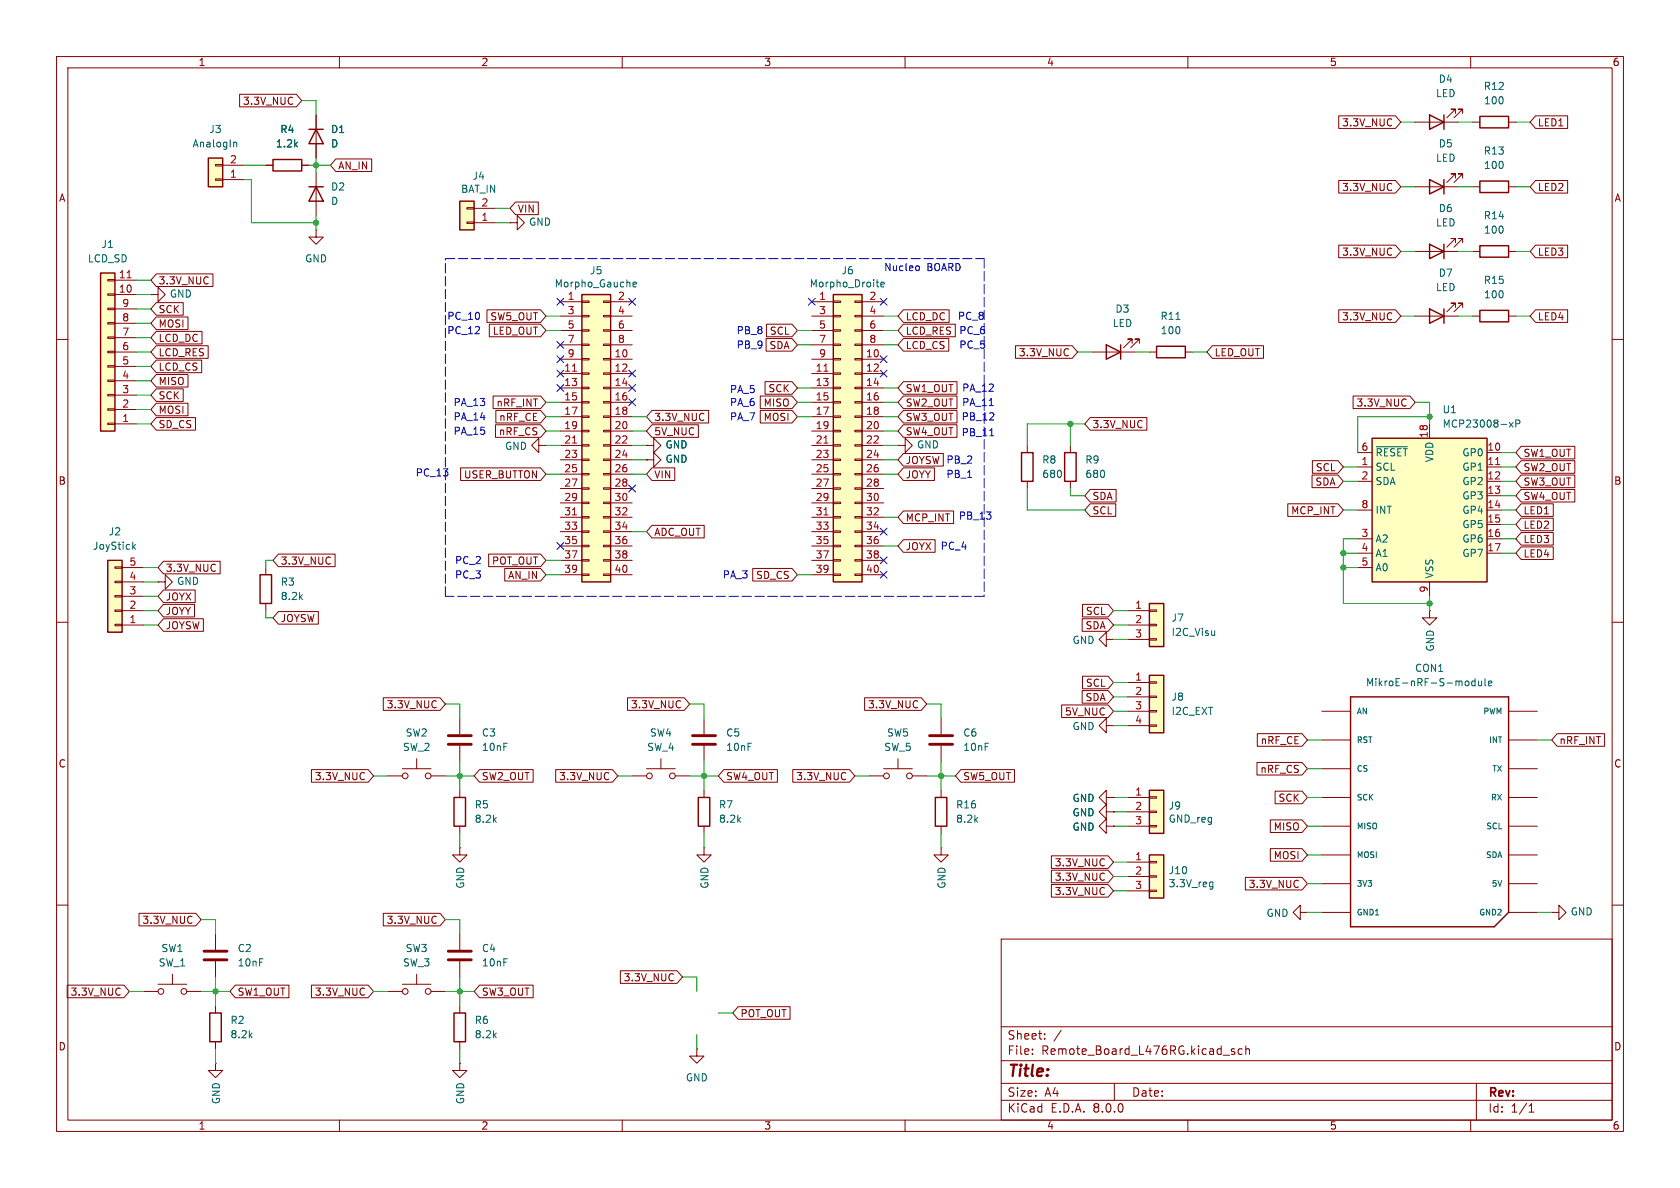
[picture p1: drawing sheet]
<svg xmlns="http://www.w3.org/2000/svg" width="297mm" height="210mm" viewBox="0 0 297 210" stroke-linecap="round" stroke-linejoin="round" font-family="sans-serif">
<g fill="none" stroke="#840000" stroke-width=".18">
<path d="M10 10h277v190h-277zM12 12h273v186h-273zM60 10v2M110 10v2M160 10v2M210 10v2M260 10v2M10 60h2M285 60h2M10 110h2M285 110h2M68.6 137.2h2.5"/>
<path d="M71.1 135.9h5.1M73.7 134.1v1.8M76.2 137.2h2.5M10 160h2M285 160h2M177 166h108v32h-108zM274.3 161.3h1.3v-1.3l1.3 1.3-1.3 1.3v-1.3M274.3 161.3h.1M60 198v2M110 198v2M160 198v2M177 194.5h108"/>
<path d="M177 191.5h108M177 187.5h108M177 181.5h108M182.5 186.3v.1M182.5 185.5v.1M184.7 183.6v.1M184.7 182.8v.1M187.6 182.1l-1.3 2M197 191.5v3M210 198v2M218.2 185.5l-.3-.1-.2 .2v.2l.5 .2v.3h-.5M219.6 185.5l-.4-.1-.3 .3v.4l.1 .2h.6"/>
<path d="M220.2 185.5l.3-.1 .3 .1 .1 .9M220.2 184.9v1.5M260 198v2M261 191.5v6.5M270.3 196.6h.9M270.3 195.5l.4-.4v1.5"/>
<circle cx="71.6" cy="137.2" r=".51"/>
<circle cx="75.7" cy="137.2" r=".51"/>
</g>
<path d="M81.3 35.6h2.5v5h-2.5z" fill="#ffffc2"/>
<path d="M82.5 36.7h1.3v.3h-1.3zM82.5 39.2h1.3v.3h-1.3zM83.8 39.4h3.8M83.8 36.8h3.8M114.3 78.7h1.3v-1.2l1.2 1.2-1.2 1.3v-1.3M114.3 78.7h.1M229.9 161.3v-1.3l-1.3 1.3 1.3 1.3v-1.3h1.2M231.1 161.3h.1M81.3 188v1.2h1.2l-1.2 1.3-1.3-1.3h1.3M81.3 188h.1" fill="none" stroke="#840000" stroke-width=".18"/>
<path d="M81.3 35.6h2.5v5h-2.5z" fill="none" stroke="#840000" stroke-width=".25"/>
<path d="M102.9 52.1h5v50.8h-5z" fill="#ffffc2"/>
<g fill="none" stroke="#840000" stroke-width=".18">
<path d="M26.7 52.1h1.2v-1.3l1.3 1.3-1.3 1.2v-1.2M26.7 52.1h.1M99.1 53.3h3.8M99.1 55.9h3.8M99.1 58.4h3.8M102.9 58.3h1.2v.2h-1.2zM102.9 55.8h1.2v.2h-1.2zM102.9 53.2h1.2v.3h-1.2zM106.7 58.3h1.2v.2h-1.2zM106.7 55.8h1.2v.2h-1.2zM106.7 53.2h1.2v.3h-1.2zM107.9 53.3h3.9"/>
<path d="M107.9 55.9h3.9M107.9 58.4h3.9M99.1 63.5h3.8M99.1 66h3.8M99.1 68.6h3.8M99.1 71.1h3.8M99.1 73.7h3.8M99.1 76.2h3.8M99.1 78.7h3.8M99.1 61h3.8M102.9 78.6h1.2v.3h-1.2zM102.9 76.1h1.2v.2h-1.2z"/>
<path d="M102.9 73.5h1.2v.3h-1.2zM102.9 71h1.2v.2h-1.2zM102.9 68.5h1.2v.2h-1.2zM102.9 65.9h1.2v.3h-1.2zM102.9 63.4h1.2v.2h-1.2zM102.9 60.8h1.2v.3h-1.2zM106.7 78.6h1.2v.3h-1.2zM106.7 76.1h1.2v.2h-1.2zM106.7 73.5h1.2v.3h-1.2zM106.7 71h1.2v.2h-1.2zM106.7 68.5h1.2v.2h-1.2zM106.7 65.9h1.2v.3h-1.2z"/>
<path d="M106.7 63.4h1.2v.2h-1.2zM106.7 60.8h1.2v.3h-1.2zM107.9 63.5h3.9M107.9 66h3.9M107.9 68.6h3.9M107.9 71.1h3.9M107.9 73.7h3.9M107.9 76.2h3.9M107.9 78.7h3.9M107.9 61h3.9M181.6 78.7v1.3M193 62.2h7.7"/>
<path d="M200.2 60.7v-.8h-.8h.8l-1.6 1.6M201.4 60.7v-.8h-.7h.7l-1.5 1.6M99.1 81.3h3.8M99.1 83.8h3.8M99.1 86.4h3.8M99.1 88.9h3.8M99.1 91.4h3.8M99.1 94h3.8M99.1 96.5h3.8M99.1 99.1h3.8M102.9 98.9h1.2v.3h-1.2zM102.9 96.4h1.2v.2h-1.2z"/>
<path d="M102.9 93.9h1.2v.2h-1.2zM102.9 91.3h1.2v.3h-1.2zM102.9 88.8h1.2v.2h-1.2zM102.9 86.2h1.2v.3h-1.2zM102.9 83.7h1.2v.2h-1.2zM102.9 81.2h1.2v.2h-1.2zM106.7 98.9h1.2v.3h-1.2zM106.7 96.4h1.2v.2h-1.2zM106.7 93.9h1.2v.2h-1.2zM106.7 91.3h1.2v.3h-1.2zM106.7 88.8h1.2v.2h-1.2zM106.7 86.2h1.2v.3h-1.2z"/>
<path d="M106.7 83.7h1.2v.2h-1.2zM106.7 81.2h1.2v.2h-1.2zM107.9 81.3h3.9M107.9 83.8h3.9M107.9 86.4h3.9M107.9 88.9h3.9M107.9 91.4h3.9M107.9 94h3.9M107.9 96.5h3.9M107.9 99.1h3.9M181.6 85.1v1.3M47 100.3v1.3"/>
<path d="M47 106.7v1.3M99.1 101.6h3.8M102.9 101.5h1.2v.2h-1.2zM106.7 101.5h1.2v.2h-1.2zM107.9 101.6h3.9M252.7 108v1.2h1.3l-1.3 1.3-1.2-1.3h1.2M252.7 108h.1M68.6 175.3h2.5M71.1 174h5.1M73.7 172.2v1.8M76.2 175.3h2.5"/>
<circle cx="71.6" cy="175.3" r=".51"/>
<circle cx="75.7" cy="175.3" r=".51"/>
</g>
<path d="M102.9 52.1h5v50.8h-5zM195.6 61l2.5 1.2-2.5 1.3zM198.1 61v2.5M180.6 80h2v5.1h-2zM46 101.6h2v5.1h-2z" fill="none" stroke="#840000" stroke-width=".25"/>
<path d="M101.2 65.6h.7M101.2 78.3h.7M101.2 91h.7" fill="none" stroke="#a90000" stroke-width=".18"/>
<path d="M111.9 50.3l.6-.1v-.3h-.4l-.2 .2 .1 .6h.5" fill="none" stroke="#006464" stroke-width=".18"/>
<path d="M203.2 139.7h2.5v7.6h-2.5z" fill="#ffffc2"/>
<g fill="none" stroke="#840000" stroke-width=".18">
<path d="M47 29.2h1.3M53.3 29.2h1.3M90.2 39.4h1.2v-1.3l1.3 1.3-1.3 1.2v-1.2M90.2 39.4h.1M250.2 21.6h7.6M250.2 33h7.6M257.3 20.1v-.8h-.8h.8l-1.5 1.5M257.3 31.5v-.8h-.8h.8l-1.5 1.6M258.6 20.1v-.8h-.8h.8l-1.6 1.5M258.6 31.5v-.8h-.8h.8l-1.6 1.6M189.2 78.7v1.3M189.2 85.1v1.3"/>
<path d="M166.4 127v2.8M166.4 131.8v2.8M166.4 139.7v1.3M233.7 125.7h5.1M233.7 135.9h5.1M233.7 130.8h5.1M266.7 125.7h5.1M266.7 135.9h5.1M266.7 130.8h5.1M166.4 149.9v1.2h1.2l-1.2 1.3-1.3-1.3h1.3M166.4 149.9h.1M166.4 146.1v1.2"/>
<path d="M195.6 141v-1.3l-1.3 1.3 1.3 1.2v-1.2h1.2M196.8 141h.1M199.4 141h3.8M199.4 143.5h3.8M199.4 146.1h3.8M203.2 145.9h1.3v.3h-1.3zM203.2 143.4h1.3v.2h-1.3zM203.2 140.8h1.3v.3h-1.3zM233.7 141h5.1M233.7 146.1h5.1M233.7 156.2h5.1M233.7 151.1h5.1"/>
<path d="M266.7 141h5.1M266.7 146.1h5.1M266.7 156.2h5.1M266.7 151.1h5.1M38.1 165.1v2.8M38.1 169.9v2.8M38.1 177.8v1.3M233.7 161.3h5.1M266.7 161.3h5.1M38.1 184.2v1.2"/>
</g>
<path d="M48.3 28.2h5v2h-5zM252.7 20.3l2.6 1.3-2.6 1.3zM252.7 31.8l2.6 1.2-2.6 1.3zM255.3 20.3v2.6M255.3 31.8v2.5M188.2 80h2v5.1h-2zM203.2 139.7h2.5v7.6h-2.5zM238.8 123.2h27.9v38.1l-2.5 2.5h-25.4zM165.4 141h2v5.1h-2zM37.1 179.1h2v5.1h-2z" fill="none" stroke="#840000" stroke-width=".25"/>
<path d="M260.8 120v1.2M262.5 120v1l.2 .2M259.4 120.4l.3 .2v.4l-.3 .2M260.8 120.4h-.4l-.2 .2 .1 .6h.5M261.4 120.4v.8h.3l.2-.1M261.9 120.4v.8M263.1 120.8l.6-.1v-.3h-.4l-.2 .2 .1 .6h.5" fill="none" stroke="#006464" stroke-width=".18"/>
<path d="M164.3 131.6h4.1M164.3 130h4.1M36.1 169.7h4M36.1 168.1h4" fill="none" stroke="#840000" stroke-width=".51"/>
<path d="M36.8 27.9h2.6v5.1h-2.6z" fill="#ffffc2"/>
<g fill="none" stroke="#840000" stroke-width=".18">
<path d="M38.1 29.1h1.3v.2h-1.3zM38.1 31.6h1.3v.3h-1.3zM39.4 31.8h3.8M39.4 29.2h3.8M55.9 20.3v7.6M55.9 30.5v7.6M55.9 40.6v1.3h1.2l-1.2 1.3-1.3-1.3h1.3M55.9 40.6h.1M250.2 55.9h7.6M250.2 44.5h7.6M257.3 54.4v-.8h-.8h.8l-1.5 1.5M257.3 42.9v-.7h-.8h.8l-1.5 1.5"/>
<path d="M258.6 54.4v-.8h-.8h.8l-1.6 1.5M258.6 42.9v-.7h-.8h.8l-1.6 1.5M260.3 55.9h1.3M260.3 44.5h1.3M266.7 55.9h1.3M266.7 44.5h1.3M95.2 78.7v-1.2l-1.2 1.2 1.2 1.3v-1.3h1.3M96.5 78.7h.1M158.7 78.7h1.3v-1.2l1.3 1.2-1.3 1.3v-1.3M158.7 78.7h.1M114.3 81.3h1.3v-1.3l1.2 1.3-1.2 1.3v-1.3M114.3 81.3h.1"/>
<path d="M124.5 139.7v1.3M124.5 146.1v1.2M25.4 175.3h2.5M27.9 174h5.1M30.5 172.2v1.8M33 175.3h2.6M38.1 188v1.2h1.3l-1.3 1.3-1.3-1.3h1.3M38.1 188h.1"/>
<circle cx="28.4" cy="175.3" r=".51"/>
<circle cx="32.5" cy="175.3" r=".51"/>
</g>
<path d="M36.8 27.9h2.6v5.1h-2.6zM54.6 22.9h2.5M54.6 33h2.5M55.9 22.9l1.2 2.5h-2.5zM55.9 33l1.2 2.6h-2.5zM252.7 54.6l2.6 1.3-2.6 1.3zM252.7 43.2l2.6 1.3-2.6 1.2zM255.3 43.2v2.5M255.3 54.6v2.6M261.6 54.9h5.1v2h-5.1zM261.6 43.4h5.1v2.1h-5.1zM123.4 141h2.1v5.1h-2.1z" fill="none" stroke="#840000" stroke-width=".25"/>
<path d="M41.4 25.2h.4v.8" fill="none" stroke="#006464" stroke-width=".18"/>
<path d="M242.6 77.5h20.3v25.4h-20.3z" fill="#ffffc2"/>
<path d="M261.6 32h5.1v2h-5.1zM242.6 77.5h20.3v25.4h-20.3z" fill="none" stroke="#840000" stroke-width=".25"/>
<g fill="none" stroke="#840000" stroke-width=".18">
<path d="M260.3 33h1.3M266.7 33h1.3M252.7 74.9v2.6M240 82.6h2.6M240 80h2.6M240 85.1h2.6M240 90.2h2.6M240 95.3h2.6M240 97.8h2.6M262.9 82.6h2.5M262.9 80h2.5M262.9 85.1h2.5"/>
<path d="M262.9 87.6h2.5M262.9 90.2h2.5M262.9 92.7h2.5M262.9 95.3h2.5M262.9 97.8h2.5M240 100.3h2.6M252.7 102.9v2.5"/>
</g>
<path d="M264.4 82.1h.7" fill="none" stroke="#a90000" stroke-width=".18"/>
<path d="M243.3 79h5.5M266.8 74.7l.7 .8M267.5 74.7l-.7 .8M268 74.9l.6-.1 .1-.1-.1-.3-.6-.2v1.3" fill="none" stroke="#006464" stroke-width=".18"/>
<path d="M17.8 48.3h2.5v27.9h-2.5z" fill="#ffffc2"/>
<g fill="none" stroke="#840000" stroke-width=".18">
<path d="M260.3 21.6h1.3M266.7 21.6h1.3M19 49.4h1.3v.3h-1.3zM19 51.9h1.3v.3h-1.3zM19 54.5h1.3v.2h-1.3zM19 57h1.3v.3h-1.3zM19 59.6h1.3v.2h-1.3zM20.3 52.1h3.8M20.3 49.5h3.8M20.3 59.7h3.8M20.3 57.2h3.8M20.3 54.6h3.8"/>
<path d="M19 62.1h1.3v.3h-1.3zM19 64.6h1.3v.3h-1.3zM19 67.2h1.3v.2h-1.3zM19 69.7h1.3v.3h-1.3zM19 72.3h1.3v.2h-1.3zM19 74.8h1.3v.3h-1.3zM20.3 74.9h3.8M20.3 72.4h3.8M20.3 69.9h3.8M20.3 67.3h3.8M20.3 64.8h3.8M20.3 62.2h3.8"/>
<path d="M203.2 62.2h1.3M209.5 62.2h1.3"/>
</g>
<path d="M261.6 20.6h5.1v2h-5.1zM17.8 48.3h2.5v27.9h-2.5zM204.5 61.2h5v2h-5z" fill="none" stroke="#840000" stroke-width=".25"/>
<path d="M22.5 49.1h.7" fill="none" stroke="#a90000" stroke-width=".18"/>
<path d="M207.9 56.5h.7" fill="none" stroke="#006464" stroke-width=".18"/>
<path d="M19 99.1h2.6v12.7h-2.6z" fill="#ffffc2"/>
<g fill="none" stroke="#840000" stroke-width=".18">
<path d="M20.3 100.2h1.3v.3h-1.3zM20.3 102.7h1.3v.3h-1.3zM20.3 105.3h1.3v.2h-1.3zM20.3 107.8h1.3v.3h-1.3zM20.3 110.4h1.3v.2h-1.3zM21.6 110.5h3.8M21.6 108h3.8M21.6 105.4h3.8M21.6 102.9h3.8M21.6 100.3h3.8M27.9 102.9h1.3v-1.3l1.3 1.3-1.3 1.2v-1.2M27.9 102.9h.1"/>
<path d="M124.5 149.9v1.2h1.2l-1.2 1.3-1.3-1.3h1.3M124.5 149.9h.1"/>
</g>
<path d="M19 99.1h2.6v12.7h-2.6z" fill="none" stroke="#840000" stroke-width=".25"/>
<path d="M23.6 96.6l.3 .5M23.9 96.3l-.4 .4" fill="none" stroke="#006464" stroke-width=".18"/>
<path d="M147.3 52.1h5.1v50.8h-5.1z" fill="#ffffc2"/>
<g fill="none" stroke="#840000" stroke-width=".18">
<path d="M143.5 53.3h3.8M143.5 55.9h3.8M143.5 58.4h3.8M147.3 58.3h1.3v.2h-1.3zM147.3 55.8h1.3v.2h-1.3zM147.3 53.2h1.3v.3h-1.3zM151.1 58.3h1.3v.2h-1.3zM151.1 55.8h1.3v.2h-1.3zM151.1 53.2h1.3v.3h-1.3zM152.4 53.3h3.8M152.4 55.9h3.8M152.4 58.4h3.8"/>
<path d="M143.5 63.5h3.8M143.5 66h3.8M143.5 68.6h3.8M143.5 71.1h3.8M143.5 73.7h3.8M143.5 76.2h3.8M143.5 78.7h3.8M143.5 61h3.8M147.3 78.6h1.3v.3h-1.3zM147.3 76.1h1.3v.2h-1.3zM147.3 73.5h1.3v.3h-1.3zM147.3 71h1.3v.2h-1.3z"/>
<path d="M147.3 68.5h1.3v.2h-1.3zM147.3 65.9h1.3v.3h-1.3zM147.3 63.4h1.3v.2h-1.3zM147.3 60.8h1.3v.3h-1.3zM151.1 78.6h1.3v.3h-1.3zM151.1 76.1h1.3v.2h-1.3zM151.1 73.5h1.3v.3h-1.3zM151.1 71h1.3v.2h-1.3zM151.1 68.5h1.3v.2h-1.3zM151.1 65.9h1.3v.3h-1.3zM151.1 63.4h1.3v.2h-1.3zM151.1 60.8h1.3v.3h-1.3z"/>
<path d="M152.4 63.5h3.8M152.4 66h3.8M152.4 68.6h3.8M152.4 71.1h3.8M152.4 73.7h3.8M152.4 76.2h3.8M152.4 78.7h3.8M152.4 61h3.8M143.5 81.3h3.8M143.5 83.8h3.8M143.5 86.4h3.8M143.5 88.9h3.8"/>
<path d="M143.5 91.4h3.8M143.5 94h3.8M143.5 96.5h3.8M143.5 99.1h3.8M147.3 98.9h1.3v.3h-1.3zM147.3 96.4h1.3v.2h-1.3zM147.3 93.9h1.3v.2h-1.3zM147.3 91.3h1.3v.3h-1.3zM147.3 88.8h1.3v.2h-1.3zM147.3 86.2h1.3v.3h-1.3zM147.3 83.7h1.3v.2h-1.3zM147.3 81.2h1.3v.2h-1.3z"/>
<path d="M151.1 98.9h1.3v.3h-1.3zM151.1 96.4h1.3v.2h-1.3zM151.1 93.9h1.3v.2h-1.3zM151.1 91.3h1.3v.3h-1.3zM151.1 88.8h1.3v.2h-1.3zM151.1 86.2h1.3v.3h-1.3zM151.1 83.7h1.3v.2h-1.3zM151.1 81.2h1.3v.2h-1.3zM152.4 81.3h3.8M152.4 83.8h3.8M152.4 86.4h3.8M152.4 88.9h3.8"/>
<path d="M152.4 91.4h3.8M152.4 94h3.8M152.4 96.5h3.8M152.4 99.1h3.8M143.5 101.6h3.8M147.3 101.5h1.3v.2h-1.3zM151.1 101.5h1.3v.2h-1.3zM152.4 101.6h3.8"/>
</g>
<path d="M147.3 52.1h5.1v50.8h-5.1z" fill="none" stroke="#840000" stroke-width=".25"/>
<path d="M145.7 65.6h.7M145.7 78.3h.7M145.7 91h.7" fill="none" stroke="#a90000" stroke-width=".18"/>
<path d="M154.9 49.9h.5M155.2 50.7h.2M155.7 50.3l.6-.1v-.3h-.4l-.2 .2 .1 .6h.5" fill="none" stroke="#006464" stroke-width=".18"/>
<path d="M203.2 151.1h2.5v7.7h-2.5z" fill="#ffffc2"/>
<path d="M195.6 143.5v-1.3l-1.3 1.3 1.3 1.3v-1.3h1.2M195.6 146.1v-1.3l-1.3 1.3 1.3 1.2v-1.2h1.2M196.8 143.5h.1M196.8 146.1h.1M199.4 152.4h3.8M199.4 154.9h3.8M199.4 157.5h3.8M203.2 157.4h1.3v.2h-1.3zM203.2 154.8h1.3v.3h-1.3zM203.2 152.3h1.3v.2h-1.3z" fill="none" stroke="#840000" stroke-width=".18"/>
<path d="M203.2 151.1h2.5v7.7h-2.5z" fill="none" stroke="#840000" stroke-width=".25"/>
<path d="M214.1 155.9l.3 .1M214.4 155.9v1l-.2 .3M214.4 156.7l-.3 .1" fill="none" stroke="#006464" stroke-width=".18"/>
<path d="M203.2 106.7h2.5v7.6h-2.5z" fill="#ffffc2"/>
<path d="M199.4 108h3.8M199.4 110.5h3.8M199.4 113h3.8M203.2 112.9h1.3v.3h-1.3zM203.2 110.4h1.3v.2h-1.3zM203.2 107.8h1.3v.3h-1.3z" fill="none" stroke="#840000" stroke-width=".18"/>
<path d="M203.2 106.7h2.5v7.6h-2.5z" fill="none" stroke="#840000" stroke-width=".25"/>
<path d="M214.7 111.5v.8M214.7 112.2v.1" fill="none" stroke="#006464" stroke-width=".18"/>
<path d="M203.2 119.4h2.5v10.1h-2.5z" fill="#ffffc2"/>
<g fill="none" stroke="#840000" stroke-width=".18">
<path d="M42.4 16.7h10l.9 1.1-.9 1.1h-10zM47 29.2h1.3M53.3 29.2h1.3M55.9 20.3v2.6M55.9 25.4v2.5M59.4 28.1h6.3v2.2h-6.3l-1-1.1zM91.1 35.7h4.1v2.2h-4.1l-.9-1.1zM236.7 20.5h10l.9 1.1-.9 1.1h-10zM236.7 31.9h10l.9 1.1-.9 1.1h-10zM271.5 20.5h5.6v2.2h-5.6l-1-1.1zM271.5 31.9h5.6v2.2h-5.6l-1-1.1zM27.6 56h5.6v2.3h-5.6l-.9-1.1z"/>
<path d="M27.6 58.6h8.1v2.2h-8.1l-.9-1.1zM27.6 53.5h4.8v2.2h-4.8l-.9-1.1zM27.6 48.4h10v2.2h-10l-.9-1.1zM86.1 54.8h9.5l.9 1.1-.9 1.1h-9.5zM86.5 57.3h9.1l.9 1.1-.9 1.1h-9.1zM135.4 59.8h4.6l1 1.2-1 1.1h-4.6zM135.5 57.3h4.5l1 1.1-1 1.1h-4.5zM159.7 57.3h9.2v2.2h-9.2l-1-1.1zM159.7 54.8h8.1v2.2h-8.1l-1-1.1zM159.7 59.8h8v2.3h-8l-1-1.1zM236.7 43.3h10l.9 1.2-.9 1.1h-10zM236.7 54.8h10l.9 1.1-.9 1.1h-10z"/>
<path d="M271.5 43.3h5.6v2.3h-5.6l-1-1.1zM271.5 54.8h5.6v2.2h-5.6l-1-1.1zM27.6 61.1h9.2v2.2h-9.2l-.9-1.1zM27.6 63.7h8.1v2.2h-8.1l-.9-1.1zM27.6 66.2h5.6v2.2h-5.6l-.9-1.1zM27.6 73.8h7v2.2h-7l-.9-1.1zM27.6 68.7h4.8v2.3h-4.8l-.9-1.1zM27.6 71.3h5.6v2.2h-5.6l-.9-1.1zM87.2 70h8.4l.9 1.1-.9 1.1h-8.4zM87.6 75.1h8l.9 1.1-.9 1.1h-8zM87.7 72.5h7.9l.9 1.2-.9 1.1h-7.9zM114.3 78.7h.1"/>
<path d="M115.3 75.1h8.2v2.2h-8.2l-1-1.1zM115.3 72.5h10v2.3h-10l-1-1.1zM134.4 70h5.6l1 1.1-1 1.1h-5.6zM134.4 72.5h5.6l1 1.2-1 1.1h-5.6zM135.3 67.5h4.7l1 1.1-1 1.1h-4.7zM159.7 72.5h9.5v2.3h-9.5l-1-1.1zM159.7 75.1h9.5v2.2h-9.5l-1-1.1zM159.7 70h9.5v2.2h-9.5l-1-1.1zM159.7 67.5h9.5v2.2h-9.5l-1-1.1zM179.5 61.1h10l1 1.1-1 1.1h-10zM192.7 73.8h10v2.2h-10l-.9-1.1zM214.3 61.1h9.1v2.2h-9.1l-.9-1.1z"/>
<path d="M239.2 70h10l1 1.1-1 1.1h-10zM268.9 78.9h9.5v2.2h-9.5l-.9-1.1zM28.9 99.2h10v2.2h-10l-1-1.1zM49.2 97.9h10v2.3h-10l-.9-1.1zM81.4 82.7h14.2l.9 1.1-.9 1.1h-14.2zM86.4 97.9h9.2l.9 1.2-.9 1.1h-9.2zM114.3 81.3h.1M115.3 82.7h4v2.2h-4l-1-1.1zM115.3 92.9h9.2v2.2h-9.2l-1-1.1zM159.7 80.2h7.1v2.2h-7.1l-1-1.1zM159.7 82.7h5.5v2.2h-5.5l-1-1.1zM159.7 90.3h8.9v2.3h-8.9l-1-1.2z"/>
<path d="M159.7 95.4h5.6v2.2h-5.6l-1-1.1zM192.7 86.5h4.6v2.2h-4.6l-.9-1.1zM192.7 89.1h4.5v2.2h-4.5l-.9-1.1zM227.7 89.1h8.8l1 1.1-1 1.1h-8.8zM232 84h4.5l1 1.1-1 1.1h-4.5zM232 81.4h4.5l1 1.2-1 1.1h-4.5zM268.9 86.5h9.5v2.2h-9.5l-.9-1.1zM268.9 84h9.5v2.2h-9.5l-.9-1.1zM268.9 81.4h9.5v2.3h-9.5l-.9-1.1zM268.9 89.1h5.7v2.2h-5.7l-.9-1.1zM268.9 96.7h5.7v2.2h-5.7l-.9-1.1zM268.9 94.1h5.7v2.3h-5.7l-.9-1.1z"/>
<path d="M268.9 91.6h5.7v2.2h-5.7l-.9-1.1zM28.9 109.4h7.1v2.2h-7.1l-1-1.1zM28.9 106.8h5.5v2.3h-5.5l-1-1.1zM28.9 104.3h5.6v2.2h-5.6l-1-1.1zM49.2 108.1h7.1v2.2h-7.1l-.9-1.1zM89.2 100.5h6.4l.9 1.1-.9 1.1h-6.4zM133.1 100.5h6.9l1 1.1-1 1.1h-6.9zM191.3 109.4h4.6l.9 1.1-.9 1.1h-4.6zM191.4 119.5h4.5l.9 1.2-.9 1.1h-4.5zM191.4 106.8h4.5l.9 1.2-.9 1.1h-4.5zM195.6 113v-1.2l-1.3 1.2 1.3 1.3v-1.3h1.2M196.8 113h.1"/>
<path d="M55.1 136h10l.9 1.2-.9 1.1h-10zM67.8 123.3h10l.9 1.2-.9 1.1h-10zM81.3 127v2.8M81.3 131.8v2.8M81.3 139.7v1.3M84.8 136h9.5v2.3h-9.5l-1-1.1zM98.2 136h10.1l.9 1.2-.9 1.1h-10.1zM110.9 123.3h10.1l.9 1.2-.9 1.1h-10.1zM111.8 137.2h2.5M114.3 135.9h5.1M116.8 134.1v1.8M119.4 137.2h2.5"/>
<path d="M124.5 127v2.8M124.5 131.8v2.8M128 136h9.4v2.3h-9.4l-1-1.1zM140.2 136h10l.9 1.2-.9 1.1h-10zM152.9 123.3h10l.9 1.2-.9 1.1h-10zM153.7 137.2h2.5M156.2 135.9h5.1M158.7 134.1v1.8M161.3 137.2h2.5M169.9 136h9.4v2.3h-9.4l-1-1.1zM187.7 124.6h8.2l.9 1.1-.9 1.1h-8.2zM191.3 122.1h4.6l.9 1.1-.9 1.1h-4.6z"/>
<path d="M195.6 128.3v-1.3l-1.3 1.3 1.3 1.2v-1.2h1.2M196.8 128.3h.1M199.4 120.7h3.8M199.4 123.2h3.8M199.4 125.7h3.8M199.4 128.3h3.8M203.2 128.1h1.3v.3h-1.3zM203.2 125.6h1.3v.3h-1.3zM203.2 123.1h1.3v.2h-1.3zM203.2 120.5h1.3v.3h-1.3zM222.2 134.8h8l.9 1.1-.9 1.1h-8zM222.3 129.7h7.9l.9 1.1-.9 1.1h-7.9z"/>
<path d="M225.4 139.9h4.8l.9 1.1-.9 1.1h-4.8zM275.3 129.7h8.4v2.2h-8.4l-1-1.1zM81.3 149.9v1.2h1.2l-1.2 1.3-1.3-1.3h1.3M81.3 149.9h.1M81.3 146.1v1.2M185.9 156.4h10l.9 1.1-.9 1.1h-10zM185.9 153.8h10l.9 1.1-.9 1.2h-10zM185.9 151.3h10l.9 1.1-.9 1.1h-10zM196.8 146.1h.1M196.8 143.5h.1M196.8 141h.1M220.2 155.1h10l.9 1.1-.9 1.1h-10z"/>
<path d="M224.6 144.9h5.6l.9 1.2-.9 1.1h-5.6zM224.6 150h5.6l.9 1.1-.9 1.1h-5.6zM11.9 174.1h10l1 1.2-1 1.1h-10zM24.6 161.4h10l1 1.2-1 1.1h-10zM41.6 174.1h9.5v2.3h-9.5l-1-1.1zM55.1 174.1h10l.9 1.2-.9 1.1h-10zM67.8 161.4h10l.9 1.2-.9 1.1h-10zM81.3 165.1v2.8M81.3 169.9v2.8M81.3 177.8v1.3M84.8 174.1h9.5v2.3h-9.5l-1-1.1zM109.7 171.6h10l.9 1.1-.9 1.1h-10z"/>
<path d="M130.5 178h9.2v2.2h-9.2l-1-1.1zM81.3 184.2v1.2M123.2 185.4v1.3h1.3l-1.3 1.3-1.3-1.3h1.3M123.2 185.4h.1"/>
<circle cx="114.8" cy="137.2" r=".51"/>
<circle cx="118.9" cy="137.2" r=".51"/>
<circle cx="156.7" cy="137.2" r=".51"/>
<circle cx="160.8" cy="137.2" r=".51"/>
</g>
<path d="M203.2 119.4h2.5v10.1h-2.5zM80.3 141h2v5.1h-2zM80.3 179.1h2v5.1h-2z" fill="none" stroke="#840000" stroke-width=".25"/>
<path d="M79.2 131.6h4.1M79.2 130h4.1M122.4 131.6h4.1M122.4 130h4.1M79.2 169.7h4.1M79.2 168.1h4.1" fill="none" stroke="#840000" stroke-width=".51"/>
<path d="M162.1 47l.3 .1 .1 .1v.5l-.4 .1M174.9 71.7h.7M175 77h.7" fill="none" stroke="#0000c2" stroke-width=".18"/>
<path d="M78.7 45.7h95.3M174 45.7v59.7M78.7 105.4v-59.7M174 105.4h-95.3" fill="none" stroke="#0000c2" stroke-width=".18" stroke-dasharray="1.7 .6"/>
<g fill="none" stroke="#009600" stroke-width=".18">
<path d="M53.3 17.8h2.6v2.5M43.2 31.8h1.2v7.6h11.5M43.2 29.2h3.8M54.6 29.2h3.8M55.9 27.9v2.6M55.9 38.1v2.5M87.6 36.8h2.6M87.6 39.4h2.6M247.6 21.6h2.6M247.6 33h2.6M257.8 21.6h2.5M257.8 33h2.5"/>
<path d="M268 21.6h2.5M268 33h2.5M24.1 57.2h2.6M24.1 49.5h2.6M24.1 52.1h2.6M24.1 54.6h2.6M24.1 59.7h2.6M96.5 58.4h2.6M96.5 55.9h2.6M141 58.4h2.5M156.2 58.4h2.5M156.2 55.9h2.5"/>
<path d="M247.6 55.9h2.6M247.6 44.5h2.6M257.8 55.9h2.5M257.8 44.5h2.5M268 55.9h2.5M268 44.5h2.5M24.1 74.9h2.6M24.1 67.3h2.6M24.1 72.4h2.6M24.1 62.2h2.6M24.1 64.8h2.6M24.1 69.9h2.6"/>
<path d="M96.5 71.1h2.6M96.5 73.7h2.6M96.5 76.2h2.6M96.5 78.7h2.6M111.8 73.7h2.5M111.8 76.2h2.5M111.8 78.7h2.5M141 71.1h2.5M141 61h2.5M141 68.6h2.5M141 73.7h2.5M156.2 71.1h2.5"/>
<path d="M156.2 61h2.5M156.2 68.6h2.5M156.2 73.7h2.5M156.2 76.2h2.5M156.2 78.7h2.5M189.2 74.9v3.8M190.5 62.2h2.5M191.8 74.9h-10.2v3.8M200.7 62.2h2.5M210.8 62.2h2.6M250.2 71.1h2.5v3.8M252.7 73.7h-12.7v6.3"/>
<path d="M48.3 99.1h-1.3v1.2M96.5 83.8h2.6M96.5 99.1h2.6M111.8 81.3h2.5M111.8 83.8h2.5M111.8 94h2.5M156.2 81.3h2.5M156.2 96.5h2.5M156.2 83.8h2.5M156.2 91.4h2.5M181.6 86.4v3.8h10.2M189.2 86.4v1.2h2.6"/>
<path d="M237.5 90.2h2.5M237.5 85.1h2.5M237.5 97.8h2.5M237.5 82.6h2.5M240 95.3h-2.5v11.4h15.2M265.4 95.3h2.6M265.4 90.2h2.6M265.4 85.1h2.6M265.4 97.8h2.6M265.4 92.7h2.6M265.4 82.6h2.6M265.4 87.6h2.6"/>
<path d="M265.4 80h2.6M25.4 110.5h2.5M25.4 108h2.5M25.4 100.3h2.5M25.4 102.9h2.5M25.4 105.4h2.5M47 108v1.2h1.3M96.5 101.6h2.6M141 101.6h2.5M196.8 110.5h2.6M196.8 108h2.6M196.8 113h2.6"/>
<path d="M237.5 100.3h2.5M252.7 105.4v2.6M66 137.2h2.6M78.7 137.2h5.1M78.7 124.5h2.6v2.5M81.3 134.6v5.1M109.2 137.2h2.6M121.9 124.5h2.6v2.5M121.9 137.2h5.1M124.5 134.6v5.1M151.1 137.2h2.6M163.8 137.2h5.1"/>
<path d="M163.8 124.5h2.6v2.5M166.4 134.6v5.1M196.8 120.7h2.6M196.8 123.2h2.6M196.8 125.7h2.6M196.8 128.3h2.6M231.1 130.8h2.6M231.1 135.9h2.6M271.8 130.8h2.5M81.3 147.3v2.6M124.5 147.3v2.6M166.4 147.3v2.6"/>
<path d="M196.8 146.1h2.6M196.8 154.9h2.6M196.8 157.5h2.6M196.8 141h2.6M196.8 143.5h2.6M196.8 152.4h2.6M231.1 146.1h2.6M231.1 141h2.6M231.1 151.1h2.6M231.1 156.2h2.6M22.9 175.3h2.5M35.6 175.3h5"/>
<path d="M35.6 162.6h2.5v2.5M38.1 172.7v5.1M66 175.3h2.6M78.7 162.6h2.6v2.5M78.7 175.3h5.1M81.3 172.7v5.1M120.6 172.7h2.6v2.6M127 179.1h2.5M231.1 161.3h2.6M271.8 161.3h2.5M38.1 185.4v2.6M81.3 185.4v2.6"/>
<path d="M123.2 182.9v2.5"/>
</g>
<g fill="none" stroke="#000084" stroke-width=".18">
<path d="M98.5 52.7l1.2 1.2M99.7 52.7l-1.2 1.2M111.2 52.7l1.2 1.2M112.4 52.7l-1.2 1.2M142.9 52.7l1.2 1.2M144.1 52.7l-1.2 1.2M155.6 52.7l1.2 1.2M156.8 52.7l-1.2 1.2M98.5 60.4l1.2 1.2M98.5 62.9l1.2 1.2M98.5 65.4l1.2 1.2M98.5 68l1.2 1.2"/>
<path d="M99.7 65.4l-1.2 1.2M99.7 60.4l-1.2 1.2M99.7 62.9l-1.2 1.2M99.7 68l-1.2 1.2M111.2 70.5l1.2 1.2M111.2 68l1.2 1.2M111.2 65.4l1.2 1.2M112.4 70.5l-1.2 1.2M112.4 68l-1.2 1.2M112.4 65.4l-1.2 1.2M155.6 65.4l1.2 1.2M155.6 62.9l1.2 1.2"/>
<path d="M156.8 62.9l-1.2 1.2M156.8 65.4l-1.2 1.2M98.5 95.9l1.2 1.2M99.7 95.9l-1.2 1.2M111.2 85.8l1.2 1.2M112.4 85.8l-1.2 1.2M155.6 98.5l1.2 1.2M155.6 93.4l1.2 1.2M156.8 98.5l-1.2 1.2M156.8 93.4l-1.2 1.2M155.6 101l1.2 1.2M156.8 101l-1.2 1.2"/>
</g>
<g fill="#009600" stroke="#009600" stroke-width=".18">
<circle cx="55.9" cy="29.2" r=".46"/>
<circle cx="55.9" cy="39.4" r=".46"/>
<circle cx="81.3" cy="137.2" r=".46"/>
<circle cx="38.1" cy="175.3" r=".46"/>
<circle cx="124.5" cy="137.2" r=".46"/>
<circle cx="81.3" cy="175.3" r=".46"/>
<circle cx="166.4" cy="137.2" r=".46"/>
<circle cx="237.5" cy="100.3" r=".46"/>
<circle cx="237.5" cy="97.8" r=".46"/>
<circle cx="252.7" cy="106.7" r=".46"/>
<circle cx="252.7" cy="73.7" r=".46"/>
<circle cx="189.2" cy="74.9" r=".46"/>
</g>
<text font-size="2.8" fill="#840000" x="178" y="190.9">Title:</text>
<g font-size="2.1" fill="#840000">
<text x="178" y="184">Sheet:</text>
<text x="178" y="186.7">File:</text>
<text x="184.1" y="186.7">Remote_Board_L476RG.kicad_sch</text>
<text x="178" y="196.9">KiCad</text>
<text x="178" y="194.1">Size:</text>
<text x="184.7" y="194.1">A4</text>
<text x="185.7" y="196.9">E.D.A.</text>
<text x="193.3" y="196.9">8.0.0</text>
<text x="200" y="194.1">Date:</text>
<text x="263" y="194.3">Rev:</text>
<text x="263" y="196.9">Id:</text>
<text x="267.1" y="196.9">1/1</text>
</g>
<g font-size="1.8" fill="#840000">
<text x="35" y="11.9">1</text>
<text x="85" y="11.9">2</text>
<text x="135" y="11.9">3</text>
<text x="185" y="11.9">4</text>
<text x="235" y="11.9">5</text>
<text x="285" y="11.9">6</text>
<text x="42.9" y="18.7">3.3V_NUC</text>
<text x="237.2" y="22.5">3.3V_NUC</text>
<text x="271.8" y="22.5">LED1</text>
<text x="10.3" y="35.9">A</text>
<text x="59.7" y="30.2">AN_IN</text>
<text x="237.2" y="34">3.3V_NUC</text>
<text x="271.8" y="34">LED2</text>
<text x="285.3" y="35.9">A</text>
<text x="91.4" y="37.8">VIN</text>
<text x="237.2" y="45.4">3.3V_NUC</text>
<text x="271.8" y="45.4">LED3</text>
<text x="27.9" y="50.5">3.3V_NUC</text>
<text x="27.9" y="58.1">MOSI</text>
<text x="27.9" y="55.6">SCK</text>
<text x="86.6" y="56.8">SW5_OUT</text>
<text x="87" y="59.4">LED_OUT</text>
<text x="136" y="59.4">SCL</text>
<text x="160" y="59.4">LCD_RES</text>
<text x="160" y="56.8">LCD_DC</text>
<text x="237.2" y="56.8">3.3V_NUC</text>
<text x="271.8" y="56.8">LED4</text>
<text x="27.9" y="60.6">LCD_DC</text>
<text x="27.9" y="63.2">LCD_RES</text>
<text x="27.9" y="65.7">LCD_CS</text>
<text x="135.9" y="61.9">SDA</text>
<text x="160" y="61.9">LCD_CS</text>
<text x="180" y="63.2">3.3V_NUC</text>
<text x="214.6" y="63.2">LED_OUT</text>
<text x="27.9" y="68.3">MISO</text>
<text x="27.9" y="70.8">SCK</text>
<text x="135.7" y="69.5">SCK</text>
<text x="160" y="69.5">SW1_OUT</text>
<text x="27.9" y="75.9">SD_CS</text>
<text x="27.9" y="73.3">MOSI</text>
<text x="87.7" y="72.1">nRF_INT</text>
<text x="88.1" y="77.2">nRF_CS</text>
<text x="88.2" y="74.6">nRF_CE</text>
<text x="115.6" y="77.2">5V_NUC</text>
<text x="115.6" y="74.6">3.3V_NUC</text>
<text x="134.9" y="72.1">MISO</text>
<text x="134.9" y="74.6">MOSI</text>
<text x="160" y="74.6">SW3_OUT</text>
<text x="160" y="77.2">SW4_OUT</text>
<text x="160" y="72.1">SW2_OUT</text>
<text x="193" y="75.9">3.3V_NUC</text>
<text x="239.7" y="72.1">3.3V_NUC</text>
<text x="232.5" y="83.5">SCL</text>
<text x="269.2" y="81">SW1_OUT</text>
<text x="269.2" y="83.5">SW2_OUT</text>
<text x="10.3" y="85.9">B</text>
<text x="81.9" y="84.8">USER_BUTTON</text>
<text x="115.6" y="84.8">VIN</text>
<text x="160" y="84.8">JOYY</text>
<text x="193" y="88.6">SDA</text>
<text x="232.4" y="86">SDA</text>
<text x="269.2" y="88.6">SW4_OUT</text>
<text x="269.2" y="86">SW3_OUT</text>
<text x="285.3" y="85.9">B</text>
<text x="115.6" y="94.9">ADC_OUT</text>
<text x="160" y="92.4">MCP_INT</text>
<text x="193" y="91.1">SCL</text>
<text x="228.2" y="91.1">MCP_INT</text>
<text x="269.2" y="91.1">LED1</text>
<text x="269.2" y="93.7">LED2</text>
<text x="29.2" y="101.3">3.3V_NUC</text>
<text x="49.5" y="100">3.3V_NUC</text>
<text x="86.9" y="100">POT_OUT</text>
<text x="160" y="97.5">JOYX</text>
<text x="269.2" y="98.7">LED4</text>
<text x="269.2" y="96.2">LED3</text>
<text x="29.2" y="106.4">JOYX</text>
<text x="89.7" y="102.6">AN_IN</text>
<text x="133.6" y="102.6">SD_CS</text>
<text x="29.2" y="111.4">JOYSW</text>
<text x="29.2" y="108.9">JOYY</text>
<text x="49.5" y="110.2">JOYSW</text>
<text x="191.8" y="111.4">SDA</text>
<text x="191.9" y="108.9">SCL</text>
<text x="68.3" y="125.4">3.3V_NUC</text>
<text x="111.4" y="125.4">3.3V_NUC</text>
<text x="153.3" y="125.4">3.3V_NUC</text>
<text x="191.8" y="124.1">SDA</text>
<text x="191.9" y="121.6">SCL</text>
<text x="188.2" y="126.7">5V_NUC</text>
<text x="222.8" y="131.8">nRF_CE</text>
<text x="275.6" y="131.8">nRF_INT</text>
<text x="10.3" y="135.9">C</text>
<text x="222.7" y="136.8">nRF_CS</text>
<text x="285.3" y="135.9">C</text>
<text x="55.6" y="138.1">3.3V_NUC</text>
<text x="85.1" y="138.1">SW2_OUT</text>
<text x="98.7" y="138.1">3.3V_NUC</text>
<text x="128.3" y="138.1">SW4_OUT</text>
<text x="140.6" y="138.1">3.3V_NUC</text>
<text x="170.2" y="138.1">SW5_OUT</text>
<text x="225.9" y="141.9">SCK</text>
<text x="225.1" y="147">MISO</text>
<text x="186.4" y="155.9">3.3V_NUC</text>
<text x="186.4" y="153.4">3.3V_NUC</text>
<text x="225.1" y="152.1">MOSI</text>
<text x="186.4" y="158.4">3.3V_NUC</text>
<text x="220.7" y="157.2">3.3V_NUC</text>
<text x="25.1" y="163.5">3.3V_NUC</text>
<text x="68.3" y="163.5">3.3V_NUC</text>
<text x="110.2" y="173.7">3.3V_NUC</text>
<text x="12.4" y="176.2">3.3V_NUC</text>
<text x="41.9" y="176.2">SW1_OUT</text>
<text x="55.6" y="176.2">3.3V_NUC</text>
<text x="85.1" y="176.2">SW3_OUT</text>
<text x="10.3" y="185.9">D</text>
<text x="130.8" y="180">POT_OUT</text>
<text x="285.3" y="185.9">D</text>
<text x="35" y="199.9">1</text>
<text x="85" y="199.9">2</text>
<text x="135" y="199.9">3</text>
<text x="185" y="199.9">4</text>
<text x="235" y="199.9">5</text>
<text x="285" y="199.9">6</text>
</g>
<g font-size="1.8" fill="#006464">
<text x="253.8" y="17.4">LED</text>
<text x="254.2" y="14.8">D4</text>
<text x="262.2" y="16.1">R12</text>
<text x="36.9" y="23.7">J3</text>
<text x="49.5" y="23.7">R4</text>
<text x="58.4" y="23.7">D1</text>
<text x="262.2" y="18.6">100</text>
<text x="33.9" y="26.3">AnalogIn</text>
<text x="48.7" y="26.3">1.2k</text>
<text x="58.4" y="26.3">D</text>
<text x="253.8" y="28.8">LED</text>
<text x="254.2" y="26.3">D5</text>
<text x="262.2" y="27.5">R13</text>
<text x="58.4" y="33.9">D2</text>
<text x="81.4" y="34.3">BAT_IN</text>
<text x="83.4" y="32">J4</text>
<text x="262.2" y="30.1">100</text>
<text x="58.4" y="36.4">D</text>
<text x="93.4" y="40.1">GND</text>
<text x="253.8" y="40.2">LED</text>
<text x="254.2" y="37.7">D6</text>
<text x="262.2" y="39">R14</text>
<text x="262.2" y="41.5">100</text>
<text x="15.4" y="46.6">LCD_SD</text>
<text x="17.9" y="44">J1</text>
<text x="53.8" y="46.6">GND</text>
<text x="29.9" y="52.8">GND</text>
<text x="98" y="51">Morpho_Gauche</text>
<text x="104.2" y="48.7">J5</text>
<text x="143" y="51">Morpho_Droite</text>
<text x="148.7" y="48.7">J6</text>
<text x="253.8" y="51.7">LED</text>
<text x="254.2" y="49.1">D7</text>
<text x="262.2" y="50.4">R15</text>
<text x="262.2" y="52.9">100</text>
<text x="196.6" y="58">LED</text>
<text x="197.1" y="55.5">D3</text>
<text x="205.1" y="56.7">R11</text>
<text x="205.1" y="59.3">100</text>
<text x="254.9" y="73.3">U1</text>
<text x="254.9" y="75.8">MCP23008-xP</text>
<text x="89.2" y="79.7">GND</text>
<text x="117.6" y="79.5">GND</text>
<text x="117.6" y="82">GND</text>
<text x="162" y="79.5">GND</text>
<text x="184.2" y="82.1">R8</text>
<text x="191.8" y="82.1">R9</text>
<text x="243.1" y="83.4">SCL</text>
<text x="243.1" y="80.9">~{RESET}</text>
<text x="253.6" y="81.8" transform="rotate(-90 253.6 81.8)">VDD</text>
<text x="258.4" y="80.9">GP0</text>
<text x="258.4" y="83.4">GP1</text>
<text x="184.2" y="84.7">680</text>
<text x="191.8" y="84.7">680</text>
<text x="243.1" y="86">SDA</text>
<text x="258.4" y="86">GP2</text>
<text x="258.4" y="88.5">GP3</text>
<text x="19.1" y="94.8">J2</text>
<text x="243.1" y="91">INT</text>
<text x="258.4" y="91">GP4</text>
<text x="258.4" y="93.6">GP5</text>
<text x="16.3" y="97.4">JoyStick</text>
<text x="243.1" y="96.1">A2</text>
<text x="243.1" y="98.7">A1</text>
<text x="243.1" y="101.2">A0</text>
<text x="258.4" y="96.1">GP6</text>
<text x="258.4" y="98.7">GP7</text>
<text x="31.2" y="103.6">GND</text>
<text x="49.5" y="103.7">R3</text>
<text x="49.5" y="106.3">8.2k</text>
<text x="253.6" y="102.4" transform="rotate(-90 253.6 102.4)">VSS</text>
<text x="207" y="110.1">J7</text>
<text x="207" y="112.6">I2C_Visu</text>
<text x="189.5" y="114">GND</text>
<text x="250.1" y="119">CON1</text>
<text x="253.7" y="115.3" transform="rotate(-90 253.7 115.3)">GND</text>
<text x="207" y="124.1">J8</text>
<text x="241.4" y="121.5">MikroE-nRF-S-module</text>
<text x="71.6" y="130.4">SW2</text>
<text x="85.1" y="130.4">C3</text>
<text x="114.8" y="130.4">SW4</text>
<text x="128.3" y="130.4">C5</text>
<text x="156.7" y="130.4">SW5</text>
<text x="170.2" y="130.4">C6</text>
<text x="189.5" y="129.3">GND</text>
<text x="207" y="126.6">I2C_EXT</text>
<text x="71.1" y="132.9">SW_2</text>
<text x="85.1" y="132.9">10nF</text>
<text x="114.3" y="132.9">SW_4</text>
<text x="128.3" y="132.9">10nF</text>
<text x="156.2" y="132.9">SW_5</text>
<text x="170.2" y="132.9">10nF</text>
<text x="83.8" y="143.1">R5</text>
<text x="127" y="143.1">R7</text>
<text x="168.9" y="143.1">R16</text>
<text x="189.5" y="142">GND</text>
<text x="206.5" y="143.3">J9</text>
<text x="83.8" y="145.6">8.2k</text>
<text x="127" y="145.6">8.2k</text>
<text x="168.9" y="145.6">8.2k</text>
<text x="189.5" y="144.5">GND</text>
<text x="189.5" y="147">GND</text>
<text x="206.5" y="145.6">GND_reg</text>
<text x="206.5" y="154.7">J10</text>
<text x="82.3" y="157.2" transform="rotate(-90 82.3 157.2)">GND</text>
<text x="125.5" y="157.2" transform="rotate(-90 125.5 157.2)">GND</text>
<text x="167.4" y="157.2" transform="rotate(-90 167.4 157.2)">GND</text>
<text x="206.5" y="157">3.3V_reg</text>
<text x="223.8" y="162.3">GND</text>
<text x="277.6" y="162">GND</text>
<text x="28" y="171">SW_1</text>
<text x="28.4" y="168.5">SW1</text>
<text x="41.9" y="168.5">C2</text>
<text x="41.9" y="171">10nF</text>
<text x="71.1" y="171">SW_3</text>
<text x="71.6" y="168.5">SW3</text>
<text x="85.1" y="168.5">C4</text>
<text x="85.1" y="171">10nF</text>
<text x="40.6" y="181.2">R2</text>
<text x="40.6" y="183.7">8.2k</text>
<text x="83.8" y="181.2">R6</text>
<text x="83.8" y="183.7">8.2k</text>
<text x="121.2" y="191.4">GND</text>
<text x="39.1" y="195.3" transform="rotate(-90 39.1 195.3)">GND</text>
<text x="82.3" y="195.3" transform="rotate(-90 82.3 195.3)">GND</text>
</g>
<g font-size="1.8" fill="#a90000">
<text x="40.6" y="29">2</text>
<text x="40.6" y="31.5">1</text>
<text x="85" y="39.1">1</text>
<text x="85" y="36.6">2</text>
<text x="20.9" y="51.8">10</text>
<text x="20.9" y="49.3">11</text>
<text x="100.3" y="53.1">1</text>
<text x="109.1" y="53.1">2</text>
<text x="144.7" y="53.1">1</text>
<text x="153.6" y="53.1">2</text>
<text x="21.5" y="59.4">7</text>
<text x="21.5" y="56.9">8</text>
<text x="21.5" y="54.4">9</text>
<text x="100.3" y="55.6">3</text>
<text x="100.3" y="58.2">5</text>
<text x="109.1" y="55.6">4</text>
<text x="109.1" y="58.2">6</text>
<text x="144.7" y="55.6">3</text>
<text x="144.7" y="58.2">5</text>
<text x="153.6" y="55.6">4</text>
<text x="153.6" y="58.2">6</text>
<text x="21.5" y="64.5">5</text>
<text x="21.5" y="62">6</text>
<text x="99.7" y="65.8">11</text>
<text x="100.3" y="60.7">7</text>
<text x="100.3" y="63.2">9</text>
<text x="108.5" y="63.2">10</text>
<text x="108.5" y="65.8">12</text>
<text x="109.1" y="60.7">8</text>
<text x="144.1" y="65.8">11</text>
<text x="144.7" y="60.7">7</text>
<text x="144.7" y="63.2">9</text>
<text x="153" y="63.2">10</text>
<text x="153" y="65.8">12</text>
<text x="153.6" y="60.7">8</text>
<text x="21.5" y="69.6">3</text>
<text x="21.5" y="67.1">4</text>
<text x="99.7" y="68.3">13</text>
<text x="99.7" y="70.9">15</text>
<text x="108.5" y="68.3">14</text>
<text x="108.5" y="70.9">16</text>
<text x="144.1" y="68.3">13</text>
<text x="144.1" y="70.9">15</text>
<text x="153" y="68.3">14</text>
<text x="153" y="70.9">16</text>
<text x="21.5" y="74.7">1</text>
<text x="21.5" y="72.1">2</text>
<text x="99.7" y="73.4">17</text>
<text x="99.7" y="75.9">19</text>
<text x="108.5" y="73.4">18</text>
<text x="108.5" y="75.9">20</text>
<text x="144.1" y="73.4">17</text>
<text x="144.1" y="75.9">19</text>
<text x="153" y="73.4">18</text>
<text x="153" y="75.9">20</text>
<text x="252.5" y="77.5" transform="rotate(-90 252.5 77.5)">18</text>
<text x="99.7" y="78.5">21</text>
<text x="99.7" y="81">23</text>
<text x="99.7" y="83.6">25</text>
<text x="108.5" y="78.5">22</text>
<text x="108.5" y="81">24</text>
<text x="108.5" y="83.6">26</text>
<text x="144.1" y="78.5">21</text>
<text x="144.1" y="81">23</text>
<text x="144.1" y="83.6">25</text>
<text x="153" y="78.5">22</text>
<text x="153" y="81">24</text>
<text x="153" y="83.6">26</text>
<text x="240.6" y="82.3">1</text>
<text x="240.6" y="79.8">6</text>
<text x="262.8" y="79.8">10</text>
<text x="262.8" y="82.3">11</text>
<text x="99.7" y="86.1">27</text>
<text x="99.7" y="88.6">29</text>
<text x="108.5" y="86.1">28</text>
<text x="108.5" y="88.6">30</text>
<text x="144.1" y="86.1">27</text>
<text x="144.1" y="88.6">29</text>
<text x="153" y="86.1">28</text>
<text x="153" y="88.6">30</text>
<text x="240.6" y="84.8">2</text>
<text x="240.6" y="89.9">8</text>
<text x="262.8" y="84.8">12</text>
<text x="262.8" y="87.4">13</text>
<text x="262.8" y="89.9">14</text>
<text x="99.7" y="91.2">31</text>
<text x="99.7" y="93.7">33</text>
<text x="108.5" y="91.2">32</text>
<text x="108.5" y="93.7">34</text>
<text x="144.1" y="91.2">31</text>
<text x="144.1" y="93.7">33</text>
<text x="153" y="91.2">32</text>
<text x="153" y="93.7">34</text>
<text x="240.6" y="95">3</text>
<text x="262.8" y="92.5">15</text>
<text x="262.8" y="95">16</text>
<text x="22.8" y="100.1">5</text>
<text x="99.7" y="96.3">35</text>
<text x="99.7" y="98.8">37</text>
<text x="99.7" y="101.3">39</text>
<text x="108.5" y="96.3">36</text>
<text x="108.5" y="98.8">38</text>
<text x="108.5" y="101.3">40</text>
<text x="144.1" y="96.3">35</text>
<text x="144.1" y="98.8">37</text>
<text x="144.1" y="101.3">39</text>
<text x="153" y="96.3">36</text>
<text x="153" y="98.8">38</text>
<text x="153" y="101.3">40</text>
<text x="240.6" y="97.5">4</text>
<text x="240.6" y="100.1">5</text>
<text x="262.8" y="97.5">17</text>
<text x="22.8" y="107.7">2</text>
<text x="22.8" y="105.2">3</text>
<text x="22.8" y="102.6">4</text>
<text x="200.6" y="107.7">1</text>
<text x="252.5" y="104.8" transform="rotate(-90 252.5 104.8)">9</text>
<text x="22.8" y="110.2">1</text>
<text x="200.6" y="110.2">2</text>
<text x="200.6" y="112.8">3</text>
<text x="200.6" y="120.4">1</text>
<text x="200.6" y="122.9">2</text>
<text x="200.6" y="125.5">3</text>
<text x="200.6" y="128">4</text>
<text x="200.6" y="140.7">1</text>
<text x="200.6" y="143.3">2</text>
<text x="200.6" y="145.8">3</text>
<text x="200.6" y="152.1">1</text>
<text x="200.6" y="154.7">2</text>
<text x="200.6" y="157.2">3</text>
</g>
<g font-size="1.8" fill="#0000c2">
<text x="156.2" y="48">Nucleo</text>
<text x="163.9" y="48">BOARD</text>
<text x="79" y="56.7">PC_10</text>
<text x="79" y="59.3">PC_12</text>
<text x="130.1" y="59.3">PB_8</text>
<text x="169.2" y="56.7">PC_8</text>
<text x="169.5" y="59.3">PC_6</text>
<text x="130.1" y="61.8">PB_9</text>
<text x="169.5" y="61.8">PC_5</text>
<text x="80.1" y="72">PA_13</text>
<text x="128.9" y="72">PA_6</text>
<text x="128.9" y="69.7">PA_5</text>
<text x="170" y="72">PA_11</text>
<text x="170" y="69.4">PA_12</text>
<text x="80.1" y="77.1">PA_15</text>
<text x="80.1" y="74.5">PA_14</text>
<text x="128.9" y="74.5">PA_7</text>
<text x="169.9" y="74.5">PB_12</text>
<text x="169.9" y="77.3">PB_11</text>
<text x="160" y="82.2">JOYSW PB_2</text>
<text x="73.4" y="84.4">PC_13</text>
<text x="167.2" y="84.7">PB_1</text>
<text x="169.4" y="92.1">PB_13</text>
<text x="80.3" y="99.9">PC_2</text>
<text x="166.2" y="97.4">PC_4</text>
<text x="80.3" y="102.5">PC_3</text>
<text x="127.7" y="102.5">PA_3</text>
</g>
<g font-size="1.4" fill="#006464">
<text x="239.8" y="126.5">AN</text>
<text x="239.8" y="131.5">RST</text>
<text x="262.1" y="126.5">PWM</text>
<text x="263.1" y="131.5">INT</text>
<text x="239.8" y="136.6">CS</text>
<text x="263.7" y="136.6">TX</text>
<text x="239.8" y="141.7">SCK</text>
<text x="263.4" y="141.7">RX</text>
<text x="239.8" y="146.8">MISO</text>
<text x="262.6" y="146.8">SCL</text>
<text x="239.8" y="151.9">MOSI</text>
<text x="262.6" y="151.9">SDA</text>
<text x="239.8" y="156.9">3V3</text>
<text x="263.6" y="156.9">5V</text>
<text x="239.8" y="162">GND1</text>
<text x="261.4" y="162">GND2</text>
</g>
</svg>
